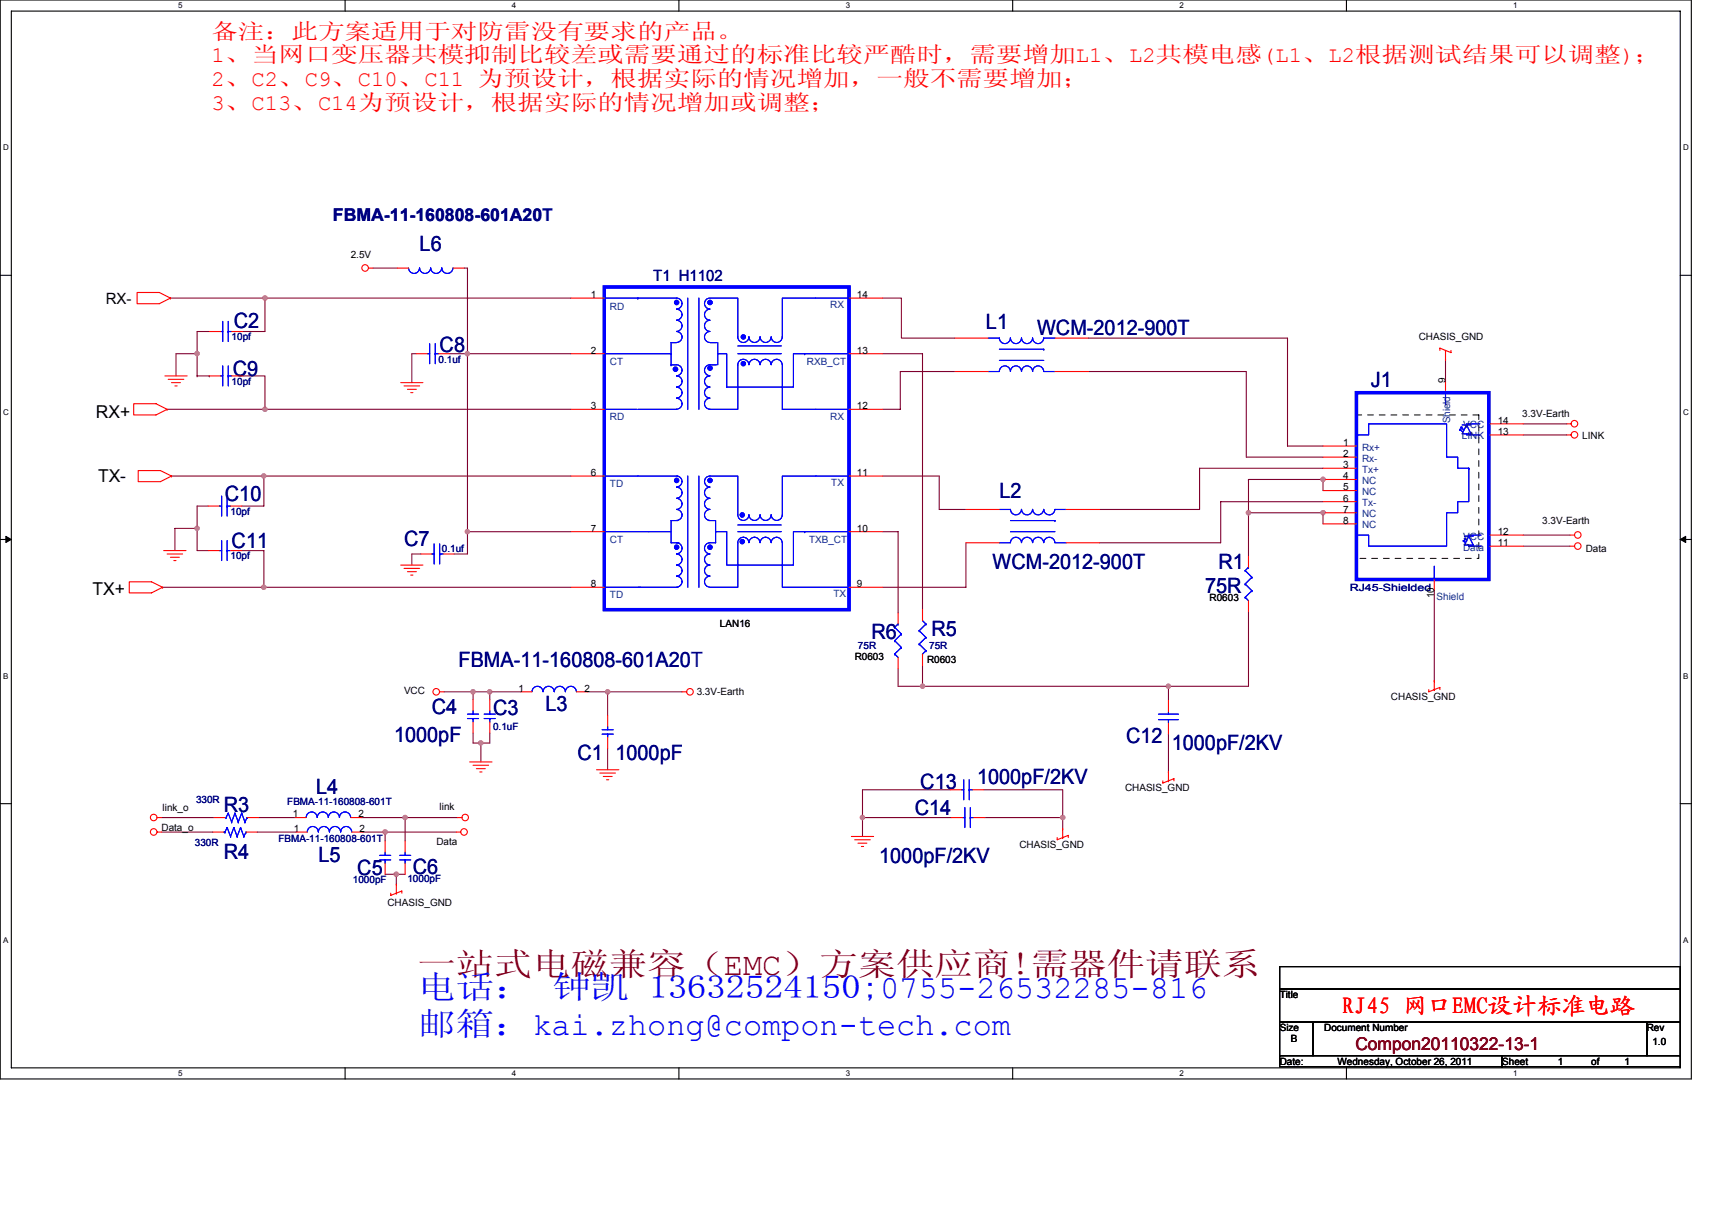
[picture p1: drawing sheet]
<svg xmlns="http://www.w3.org/2000/svg" width="297mm" height="210mm" viewBox="0 0 297 210" stroke-linecap="round" stroke-linejoin="round" font-family="sans-serif">
<path d="M0 0h293.5v187.2h-293.5zM2 1.9h289.5v183.4h-289.5z" fill="none" stroke="#000" stroke-width=".19"/>
<g fill="#fff">
<path d="M30.9 .2h.8v1.6h-.8z"/>
<path d="M30.9 185.5h.8v1.6h-.8z"/>
</g>
<path d="M59.9 0v1.9M59.9 185.3v1.9" fill="none" stroke="#000" stroke-width=".19"/>
<g fill="#fff">
<path d="M88.8 .2h.8v1.6h-.8z"/>
<path d="M88.8 185.5h.8v1.6h-.8z"/>
</g>
<path d="M117.8 0v1.9M117.8 185.3v1.9" fill="none" stroke="#000" stroke-width=".19"/>
<g fill="#fff">
<path d="M146.7 .2h.8v1.6h-.8z"/>
<path d="M146.7 185.5h.8v1.6h-.8z"/>
</g>
<path d="M175.7 0v1.9M175.7 185.3v1.9" fill="none" stroke="#000" stroke-width=".19"/>
<g fill="#fff">
<path d="M204.7 .2h.7v1.6h-.7z"/>
<path d="M204.7 185.5h.7v1.6h-.7z"/>
</g>
<path d="M233.6 0v1.9M233.6 185.3v1.9" fill="none" stroke="#000" stroke-width=".19"/>
<g fill="#fff">
<path d="M262.6 .2h.7v1.6h-.7z"/>
<path d="M262.6 185.5h.7v1.6h-.7z"/>
<path d="M.5 24.8h1v1.6h-1z"/>
<path d="M292 24.8h1v1.6h-1z"/>
<path d="M.5 70.7h1v1.5h-1z"/>
<path d="M292 70.7h1v1.5h-1z"/>
</g>
<path d="M0 47.8h2M291.5 47.8h2" fill="none" stroke="#000" stroke-width=".19"/>
<g fill="#fff">
<path d="M.5 116.5h.9v1.6h-.9z"/>
<path d="M292 116.5h.9v1.6h-.9z"/>
</g>
<path d="M0 93.6h2M291.5 93.6h2" fill="none" stroke="#000" stroke-width=".19"/>
<path d="M1 93.1l1 .5-1 .5zM291.5 93.6l1-.5v1z" fill="#000" stroke="#000" stroke-width=".17"/>
<g fill="#fff">
<path d="M.5 162.4h.9v1.5h-.9z"/>
<path d="M292 162.4h.9v1.5h-.9z"/>
</g>
<path d="M0 139.5h2M291.5 139.5h2M222 167.7h69.5v3.9h-69.5zM222 171.6h69.5v5.8h-69.5zM222 177.4h5.8v5.8h-5.8zM227.8 177.4h57.9v5.8h-57.9zM285.7 177.4h5.8v5.8h-5.8zM222 183.2h38.6v1.9h-38.6zM260.6 183.2h30.9v1.9h-30.9z" fill="none" stroke="#000" stroke-width=".19"/>
<g fill="none" stroke="#800040" stroke-width=".19">
<path d="M29.6 51.7h16.4M36.3 57.5h-2.1v3.9M46 51.7v5.8h-3.9M46 51.7h.1M46 51.7h53.1M64.7 46.5h4.3M80.5 46.5h.6v14.9M153.1 51.7h3.3v7h9.3M188.8 58.7h34.6v18.7h6.1M29 71h17M34.2 65.2h.1M34.2 61.4v3.8"/>
<path d="M34.2 65.2h2.1M34.2 61.4h-3.7v3.8M36.3 65.2h.1M42.1 65.2h3.9v5.8M46 71h.1M46 71h53.1M72.2 61.4h-.7v5M78 61.4h3.1M81.1 61.4v34.7h-2.3M81.1 61.4h.1M81.1 61.4h18M153.1 61.4h7v44.4"/>
<path d="M165.7 64.5h-9.5v6.5h-3.1M188.8 64.5h27.4v14.8h13.3M250.8 62.4v3.4M264.3 73.6h7.5M264.3 75.5h7.5M29.8 82.6h16M34.2 91.7h.1M34.2 91.7v3.8h1.9M34.2 91.7h-3.9v3.8M36.1 87.8h-1.9v3.9M41.9 95.5h3.9v6.4M45.8 82.6v5.2h-3.9"/>
<path d="M45.8 82.6h.1M45.8 82.6h53.3M73 96.1h-1.5v2M81.1 92.3h18M81.1 92.3h.1M153.1 92.3h2.7v14.1M153.1 82.6h9.9v5.8h4.6M167.6 94.2v7.7h-14.5M216.6 83.2v5.8M216.6 89h12.9v1.9M216.6 89h.1M216.6 89v7.5"/>
<path d="M216.6 83.2h.1M216.6 83.2h12.9M229.5 81.3h-21.4v7.1h-17.3M229.5 83v.2M229.5 87.1h-17.7v7.1h-21M229.5 83.2v1.9M264.3 94.8h8.1M264.3 92.9h8.1M28.2 101.9h17.6M45.8 101.9h.1M45.8 101.9h53.3M155.8 116v3.1h4.3"/>
<path d="M160.1 115.4v3.7M160.1 119.1h.1M202.7 119.1v2.5M202.7 119.1h.1M216.6 106.2v12.9h-56.5M248.9 102.5v15.6M77.1 120.1h5M82.1 127.2v1.7h1.3M82.1 120.1v1.3M82.1 120.1h.1M82.1 120.1h2.9M83.4 128.9h.1"/>
<path d="M83.4 128.9v3.3M85 120.1v1.3M85 120.1h5.4M85 127.2v1.7h-1.6M102 120.1h3.4M105.4 120.1h.1M105.4 120.1h13M105.4 129.9v3.7M105.4 120.1v4M164.9 137.1h-15.3v4.8M170.7 137.1h13.7v4.8M202.7 127.4v6.6"/>
<path d="M28 141.9h9.1M28 144.4h8.9M44.6 144.4h6.8M44.8 141.9h6.4M62.8 141.9h7.5M63 144.4h3.8M66.8 144.4v1.5M66.8 151.7h2M66.8 144.4h.1M66.8 144.4h12.4M68.8 151.7v1.8M68.8 151.7h.1"/>
<path d="M68.8 151.7h1.5M70.3 141.9v4M70.3 141.9h.1M70.3 141.9h9.1M149.6 141.9h.1M149.6 141.9h15.5M149.6 141.9v3.3M170.9 141.9h13.5M184.4 141.9h.1M184.4 141.9v1.9"/>
</g>
<g fill="#f0f" stroke="#f0f" stroke-width=".19">
<circle cx="184.4" cy="141.9" r=".38"/>
<circle cx="45.8" cy="82.6" r=".38"/>
<circle cx="85" cy="120.1" r=".38"/>
<circle cx="82.1" cy="120.1" r=".38"/>
<circle cx="34.2" cy="91.7" r=".38"/>
<circle cx="46" cy="51.7" r=".38"/>
<circle cx="149.6" cy="141.9" r=".38"/>
<circle cx="70.3" cy="141.9" r=".38"/>
<circle cx="68.8" cy="151.7" r=".38"/>
<circle cx="105.4" cy="120.1" r=".38"/>
<circle cx="229.6" cy="83.2" r=".38"/>
<circle cx="81.1" cy="92.3" r=".38"/>
<circle cx="45.8" cy="101.9" r=".38"/>
<circle cx="202.7" cy="119.1" r=".38"/>
<circle cx="83.4" cy="128.9" r=".38"/>
<circle cx="46" cy="71" r=".38"/>
<circle cx="216.6" cy="89" r=".38"/>
<circle cx="229.6" cy="89" r=".38"/>
<circle cx="66.8" cy="144.4" r=".38"/>
<circle cx="81.1" cy="61.4" r=".38"/>
<circle cx="160.1" cy="119.1" r=".38"/>
<circle cx="34.2" cy="61.4" r=".38"/>
</g>
<g fill="none" stroke="#f00" stroke-width=".19">
<path d="M23.8 50.8h3.8l2 .9-2 1h-3.8zM29.6 51.7h.1M36.3 57.5h2M40.2 57.5h1.9M63.9 46.5h.8M69 46.5h1.9M78.6 46.5h1.9M99.1 51.7h5.8M147.3 51.7h5.8M165.7 58.7h5.7M183 58.7h5.8M23.2 70.1h3.9l1.9 .9-1.9 1h-3.9z"/>
<path d="M28.6 65.2h3.9M29 71h.1M29.2 65.8h2.7M29.8 66.4h1.5M30.3 67h.4M36.3 65.2h2M40.2 65.2h1.9M69.5 66.4h3.9M70.1 67h2.7M70.7 67.6h1.5M71.3 68.1h.3M72.2 61.4h2"/>
<path d="M76.1 61.4h1.9M99.1 61.4h5.8M99.1 71h5.8M147.3 61.4h5.8M147.3 71h5.8M165.7 64.5h5.7M183 64.5h5.8M229.5 77.4h5.8M229.5 79.3h5.8M249.8 60.8v-.4l1 .4M250.8 60.8h.1M250.8 60.8l1 .4v-.4"/>
<path d="M250.8 62.4h.1M250.8 60.8v1.6M250.8 65.8v2M258.5 73.6h5.8M258.5 75.5h5.8M271.8 73.6h.8M271.8 75.5h.8M24 81.7h3.8l2 .9-2 1h-3.8zM28.4 95.5h3.9M29 96.1h2.7M29.6 96.7h1.5M29.8 82.6h.1"/>
<path d="M30.2 97.3h.3M36.1 95.5h2M36.1 87.8h2M40 95.5h1.9M40 87.8h1.9M69.5 98.1h3.9M70.1 98.6h2.7M70.7 99.2h1.5M71.3 99.8h.3M73 96.1h1.9M76.9 96.1h1.9M99.1 82.6h5.8"/>
<path d="M99.1 92.3h5.8M147.3 82.6h5.8M147.3 92.3h5.8M167.6 94.2h5.8M167.6 88.4h5.8M185 94.2h5.8M185 88.4h5.8M216.6 96.5v1.9M229.5 81.3h5.8M229.5 83.2h5.8M229.5 85.1h5.8M229.5 87.1h5.8"/>
<path d="M229.5 89h5.8M229.5 90.9h5.8M258.5 94.8h5.8M258.5 92.9h5.8M272.4 92.9h.8M272.4 94.8h.8M22.4 101h3.9l1.9 .9-1.9 1h-3.9zM28.2 101.9h.1M99.1 101.9h5.8M147.3 101.9h5.8M155.8 106.4v1.9M155.8 114.1v1.9"/>
<path d="M160.1 105.8v1.9M160.1 113.5v1.9M216.6 104.2v2M247.9 119.7v.4l1-.4M248.9 119.7h.1M248.9 119.7l.9-.4v.4M248.9 118.1h.1M248.9 118.1v1.6M248.9 100.6v1.9M76.3 120.1h.8M81.5 132.2h3.9M82.1 132.8h2.7"/>
<path d="M82.1 121.4v1.9M82.1 125.3v1.9M82.7 133.4h1.5M83.2 134h.4M85 121.4v1.9M85 125.3v1.9M90.4 120.1h1.9M100 120.1h2M103.5 133.6h3.9M104.1 134.2h2.7M104.7 134.7h1.5M105.2 135.3h.4"/>
<path d="M105.4 124.1v1.9M105.4 128v1.9M118.4 120.1h.7M164.9 137.1h1.9M168.8 137.1h1.9M201.8 135.5v.4l.9-.4M202.7 135.5h.1M202.7 135.5l1-.4v.4M202.7 134h.1M202.7 134v1.5M202.7 121.6v1.9M202.7 125.5v1.9"/>
<path d="M27.3 144.4h.7M27.3 141.9h.7M36.9 144.4h1.9M37.1 141.9h1.9M42.7 144.4h1.9M42.9 141.9h1.9M51.2 141.9h1.9M51.4 144.4h1.9M60.9 141.9h1.9M61 144.4h2M66.8 145.9v2M66.8 149.8v1.9"/>
<path d="M67.8 155v.4l1-.4M68.8 155h.1M68.8 155l.9-.4v.4M68.8 153.5h.1M68.8 153.5v1.5M70.3 145.9v2M70.3 149.8v1.9M79.2 144.4h.7M79.4 141.9h.8M147.7 145.2h3.9M148.3 145.7h2.7M148.9 146.3h1.5"/>
<path d="M149.5 146.9h.3M165.1 141.9h1.9M168.9 141.9h2M183.4 145.4v.3l1-.3M184.4 145.4h.1M184.4 145.4l1-.4v.4M184.4 143.8h.1M184.4 143.8v1.6"/>
<circle cx="63.3" cy="46.5" r=".57"/>
<circle cx="273.2" cy="73.5" r=".57"/>
<circle cx="273.2" cy="75.5" r=".57"/>
<circle cx="273.7" cy="94.8" r=".57"/>
<circle cx="273.7" cy="92.8" r=".57"/>
<circle cx="75.7" cy="120.1" r=".57"/>
<circle cx="119.7" cy="120.1" r=".57"/>
<circle cx="26.7" cy="144.4" r=".57"/>
<circle cx="26.7" cy="141.9" r=".57"/>
<circle cx="80.5" cy="144.4" r=".57"/>
<circle cx="80.7" cy="141.9" r=".57"/>
</g>
<path d="M235.3 72h21.3v24.9h-21.3z" fill="none" stroke="#000" stroke-width=".17" stroke-dasharray="1 1 1 1 1 1 1 1"/>
<g fill="none" stroke="#00f" stroke-width=".19">
<path d="M38.3 57.5h.3M38.6 55.8v3.5M39.6 55.8v3.5M39.6 57.5h.1M39.6 57.5h.6M70.9 46.5a.95 .95 0 0 0 .9 1 .95 .95 0 0 0 1-1M72.8 46.5a.95 .95 0 0 0 1 1 .95 .95 0 0 0 .9-1M74.5 59.6v3.5M74.7 46.5a.95 .95 0 0 0 1 1 .95 .95 0 0 0 .9-1 .97 .97 0 0 0 1 1 .97 .97 0 0 0 1-1M75.5 59.6v3.5M104.9 51.7h5.8M110.7 51.7h.1"/>
<path d="M110.7 51.7h6.7M117.4 51.7a.95 .95 0 0 1 .9 1 .95 .95 0 0 1-.9 .9 .96 .96 0 0 1 .9 1 .96 .96 0 0 1-.9 1 .97 .97 0 0 1 .9 .9 .97 .97 0 0 1-.9 1 .96 .96 0 0 1 .9 1 .96 .96 0 0 1-.9 .9M117.4 59.5h-1v3.8M119.3 51.7v19.3M121.3 51.7v19.3M123.2 51.7a.95 .95 0 0 0-1 1 .95 .95 0 0 0 1 .9 .96 .96 0 0 0-1 1 .96 .96 0 0 0 1 1 .97 .97 0 0 0-1 .9 .97 .97 0 0 0 1 1 .96 .96 0 0 0-1 1 .96 .96 0 0 0 1 .9M123.2 59.5h1.2M123.2 51.7h4.8v6.8a.96 .96 0 0 0 1 .9 .96 .96 0 0 0 .9-.9 .96 .96 0 0 0 1 .9 .96 .96 0 0 0 1-.9M124.5 59.5v3.8M131.9 58.5a.95 .95 0 0 0 .9 .9 .95 .95 0 0 0 1-.9M147.1 51.7h-11.4v6.8a.95 .95 0 0 1-.9 .9 .95 .95 0 0 1-1-.9M147.1 51.7h.1"/>
<path d="M171.4 58.7h2M173.4 58.7a.95 .95 0 0 0 .9 .9 .95 .95 0 0 0 1-.9M175.3 58.7a.96 .96 0 0 0 1 .9 .96 .96 0 0 0 .9-.9 .95 .95 0 0 0 1 .9 .95 .95 0 0 0 1-.9M179.2 58.7a.95 .95 0 0 0 .9 .9 .95 .95 0 0 0 1-.9M181.1 58.7h1.9M38.3 65.2h.3M38.6 63.5v3.5M39.6 63.5v3.5M39.6 65.2h.1M39.6 65.2h.6M74.2 61.4h.3M75.5 61.4h.1"/>
<path d="M75.5 61.4h.6M104.9 71h5.5M110.7 71h6.7M116.4 61.4h.1M116.4 61.4h-11.5M116.4 63.3h.1M116.4 63.3h1M117.4 63.3a.95 .95 0 0 1 .9 1 .95 .95 0 0 1-.9 .9M117.4 65.2a.96 .96 0 0 1 .9 1 .96 .96 0 0 1-.9 1M117.4 67.2a.95 .95 0 0 1 .9 .9 .95 .95 0 0 1-.9 1 .96 .96 0 0 1 .9 1 .96 .96 0 0 1-.9 .9M123.2 63.3a.95 .95 0 0 0-1 1 .95 .95 0 0 0 1 .9M123.2 65.2a.96 .96 0 0 0-1 1 .96 .96 0 0 0 1 1"/>
<path d="M123.2 67.2a.95 .95 0 0 0-1 .9 .95 .95 0 0 0 1 1 .96 .96 0 0 0-1 1 .96 .96 0 0 0 1 .9M123.2 63.3h1.2M124.5 61.4h1.6v5.8h11.6v-5.8h1.9M128 60h7.5M128 61.4h7.5M128 63.3a.96 .96 0 0 1 1-.9 .96 .96 0 0 1 .9 .9 .96 .96 0 0 1 1-.9 .96 .96 0 0 1 1 .9M128 63.3v7.7h-4.8M131.9 63.3a.95 .95 0 0 1 .9-.9 .95 .95 0 0 1 1 .9M133.8 63.3a.95 .95 0 0 1 1-.9 .95 .95 0 0 1 .9 .9M135.7 63.3v7.7h11.6M139.6 61.4h7.7M139.6 61.4h.1"/>
<path d="M173.4 62.5h7.7M173.4 60.6h7.7M175.3 64.5a.95 .95 0 0 0-1-1 .95 .95 0 0 0-.9 1h-2M175.3 64.5a.96 .96 0 0 1 1-1 .96 .96 0 0 1 .9 1 .95 .95 0 0 1 1-1 .95 .95 0 0 1 1 1M179.2 64.5a.95 .95 0 0 1 .9-1 .95 .95 0 0 1 1 1h1.9M181.1 60.6h.1M235.5 75.5h2v-1.9h13.5v5.7h1.9v2h1.9M250.8 67.9h.1M250.8 67.9v2.4M253.3 74.3h.1M253.3 74.5h.1M253.3 74.5l.4 .4"/>
<path d="M253.5 74.5h-.2v.2M253.5 74.1l.4 .4M253.7 73.7h1.5M253.7 74.1h-.2v.2M253.9 74.5h.1M254.5 73.7l.7 1.6h-1.5zM254.5 75.3v.2h2.3M256.8 73.6h-2.3v.1M38.1 95.5h.4M38.1 87.8h.4M38.5 93.8v3.5M38.5 86.1v3.5"/>
<path d="M39.4 93.8v3.5M39.4 95.5h.1M39.4 86.1v3.5M39.4 87.8h.1M39.4 95.5h.6M39.4 87.8h.6M74.9 96.1h.4M75.3 94.4v3.5M76.3 94.4v3.5M76.3 96.1h.1M76.3 96.1h.6M116.4 92.3h-11.5"/>
<path d="M117.4 82.6a.95 .95 0 0 1 .9 1 .95 .95 0 0 1-.9 .9 .97 .97 0 0 1 .9 1 .97 .97 0 0 1-.9 1M117.4 86.5a.95 .95 0 0 1 .9 .9 .95 .95 0 0 1-.9 1 .96 .96 0 0 1 .9 1 .96 .96 0 0 1-.9 .9M117.4 94.2a.96 .96 0 0 1 .9 1 .96 .96 0 0 1-.9 .9 .96 .96 0 0 1 .9 1 .96 .96 0 0 1-.9 .9M117.4 98.1a.95 .95 0 0 1 .9 .9 .95 .95 0 0 1-.9 1 .96 .96 0 0 1 .9 .9 .96 .96 0 0 1-.9 1M117.6 90.3h-1.2v3.9h1.4M117.6 82.6h-12.7M119.3 82.6v19.3M121.3 82.6v19.3M123 90.3h1.2v3.9h-1M123.2 82.6a.95 .95 0 0 0-1 1 .95 .95 0 0 0 1 .9 .97 .97 0 0 0-1 1 .97 .97 0 0 0 1 1M123.2 86.5a.95 .95 0 0 0-1 .9 .95 .95 0 0 0 1 1 .96 .96 0 0 0-1 1 .96 .96 0 0 0 1 .9M123.2 94.2a.96 .96 0 0 0-1 1 .96 .96 0 0 0 1 .9 .96 .96 0 0 0-1 1 .96 .96 0 0 0 1 .9"/>
<path d="M123.2 98.1a.95 .95 0 0 0-1 .9 .95 .95 0 0 0 1 1 .96 .96 0 0 0-1 .9 .96 .96 0 0 0 1 1M123.2 82.6h4.8v6.7a.96 .96 0 0 0 1 1 .96 .96 0 0 0 .9-1 .96 .96 0 0 0 1 1 .96 .96 0 0 0 1-1M124.2 92.3h.1M124.2 92.3h1.9v5.8h11.6v-5.8h1.9M128 91.1h7.5M128 92.3h7.5M128 94.2a.97 .97 0 0 1 1-1 .97 .97 0 0 1 1 1 .95 .95 0 0 1 .9-1 .95 .95 0 0 1 1 1M128 94.2v7.7h-4.8M131.9 89.3a.95 .95 0 0 0 .9 1 .95 .95 0 0 0 1-1M131.9 94.2a.95 .95 0 0 1 .9-1 .95 .95 0 0 1 1 1M133.8 94.2a.95 .95 0 0 1 1-1 .95 .95 0 0 1 .9 1M135.7 94.2v7.7h11.6"/>
<path d="M139.6 92.3h7.7M139.6 92.3h.1M147.3 82.6h-11.6v6.7a.95 .95 0 0 1-.9 1 .95 .95 0 0 1-1-1M173.4 94.2h1.9M175.3 94.2a.96 .96 0 0 1 1-1 .96 .96 0 0 1 .9 1 .95 .95 0 0 1 1-1 .95 .95 0 0 1 1 1M175.3 92.3h7.7M175.3 90.3h7.7M179.2 88.4a.96 .96 0 0 1-1 .9 .96 .96 0 0 1-1-.9 .95 .95 0 0 1-.9 .9 .95 .95 0 0 1-1-.9h-1.9M179.2 88.4a.95 .95 0 0 0 .9 .9 .95 .95 0 0 0 1-.9 .97 .97 0 0 0 1 .9 .97 .97 0 0 0 .9-.9M179.2 94.2a.95 .95 0 0 1 .9-1 .95 .95 0 0 1 1 1 .97 .97 0 0 1 1-1 .97 .97 0 0 1 .9 1M183 94.2h2M183 88.4h2"/>
<path d="M183 90.3h.1M216 99h.1M216 99l1.2 1.2M216.6 98.4h.1M216.6 98.4l-.6 .6M248.9 98.3v2.3M253.9 93.8v.2M253.9 93.8h.2M253.9 93.8l.4 .4M254.1 93h1.5M254.1 93.4l.4 .4M254.3 93.4h-.2v.2"/>
<path d="M254.3 94.2h.1M254.5 93.8h.1M254.8 93l.8 1.6h-1.5zM254.8 94.6v.2h2.2M254.8 81.3v5.8h-1.9v1.9h-1.9v5.8h-13.5v-1.9h-2M254.8 81.3h.1M257 92.9h-2.2v.1M105 101.9h6.2M110.7 101.9h6.9M155.2 113.5h.1M155.2 111.2h.1M155.2 108.9h.1"/>
<path d="M155.2 113.5l.6 .6M155.2 111.2l1.2 1.2M155.2 108.9l1.2 1.1M155.8 108.3h.1M155.8 108.3l-.6 .6M156.4 112.4h.1M156.4 110h.1M156.4 112.4l-1.2 1.1M156.4 110l-1.2 1.2M159.5 109.5h.1M159.5 111.8h.1M159.5 109.5l1.2 1.1"/>
<path d="M159.5 111.8l1.2 1.1M160.1 113.5h.1M160.1 107.7l.6 .6M160.7 108.3h.1M160.7 110.6h.1M160.7 112.9h.1M160.7 108.3l-1.2 1.2M160.7 110.6l-1.2 1.2M160.7 112.9l-.6 .6M216 103.7h.1M216 101.3h.1M216 103.7l.6 .5"/>
<path d="M216 101.3l1.2 1.2M217.2 102.5h.1M217.2 100.2h.1M217.2 102.5l-1.2 1.2M217.2 100.2l-1.2 1.1M81.1 124.7h1.9M81.1 123.9h1.9M82.1 123.3v.6M82.1 124.7h.1M82.1 124.7v.6M84 124.7h1.9M84 123.9h1.9"/>
<path d="M85 123.3v.6M85 124.7h.1M85 124.7v.6M92.3 120a.96 .96 0 0 1 1-.9 .96 .96 0 0 1 .9 .9 .96 .96 0 0 1 1-.9 .96 .96 0 0 1 1 .9 .96 .96 0 0 1 .9-.9 .96 .96 0 0 1 1 .9M98.1 120a.95 .95 0 0 1 1-.9 .95 .95 0 0 1 .9 .9M104.5 127.4h1.9M104.5 126.6h1.9M105.4 126v.6M105.4 127.4h.1M105.4 127.4v.6M166.8 137.1h.4M167.2 135.3v3.5"/>
<path d="M168.2 135.3v3.5M168.2 137.1h.1M168.2 137.1h.6M201 124.9h3.5M201 123.9h3.5M202.7 123.5v.4M202.7 124.9h.1M202.7 124.9v.6M38.8 144.4h.2M39 144.4h.1M39 141.9h.2M39.2 141.9h.1"/>
<path d="M39.4 143.6h.1M39.4 143.6l-.4 .8M39.4 143.6l.6 1.6M39.6 141.1h.1M39.6 141.1l-.4 .8M39.6 141.1l.6 1.5M40 145.2h.1M40.2 142.6h.1M40.6 143.6h.1M40.6 143.6l-.6 1.6M40.6 143.6l.5 1.6M40.8 141.1h.1"/>
<path d="M40.8 141.1l-.6 1.5M40.8 141.1l.5 1.5M41.1 145.2h.1M41.3 142.6h.1M41.7 143.6h.1M41.7 143.6l-.6 1.6M41.7 143.6l.6 1.6M41.9 141.1h.1M41.9 141.1l-.6 1.5M41.9 141.1l.6 1.5M42.3 145.2h.1M42.5 142.6h.1"/>
<path d="M42.7 144.4h.1M42.7 144.4l-.4 .8M42.9 141.9h.1M42.9 141.9l-.4 .7M53.1 141.9a.96 .96 0 0 1 1-1 .96 .96 0 0 1 1 1 .95 .95 0 0 1 .9-1 .95 .95 0 0 1 1 1M53.3 144.4a.95 .95 0 0 1 1-1 .95 .95 0 0 1 .9 1M55.2 144.4a.95 .95 0 0 1 1-1 .95 .95 0 0 1 .9 1M57 141.9a.95 .95 0 0 1 .9-1 .95 .95 0 0 1 1 1M57.2 144.4a.96 .96 0 0 1 .9-1 .96 .96 0 0 1 1 1M58.9 141.9a.96 .96 0 0 1 1-1 .96 .96 0 0 1 .9 1M59.1 144.4a.95 .95 0 0 1 1-1 .95 .95 0 0 1 .9 1M65.9 149.2h1.9"/>
<path d="M65.9 148.4h1.9M66.8 147.9v.5M66.8 149.2h.1M66.8 149.2v.6M69.3 149.2h2M69.3 148.4h2M70.3 147.9v.5M70.3 149.2h.1M70.3 149.2v.6M167 141.9h.4M167.4 140.1v3.5M168.4 140.1v3.5"/>
<path d="M168.4 141.9h.1M168.4 141.9h.5"/>
</g>
<g fill="#00f" stroke="#00f" stroke-width=".19">
<circle cx="117.4" cy="52.5" r=".38"/>
<circle cx="117.2" cy="64.1" r=".38"/>
<circle cx="123.2" cy="52.5" r=".38"/>
<circle cx="123.2" cy="63.9" r=".38"/>
<circle cx="129" cy="58.5" r=".38"/>
<circle cx="129" cy="63.1" r=".38"/>
<circle cx="117.4" cy="83.4" r=".38"/>
<circle cx="117.4" cy="95" r=".38"/>
<circle cx="123.2" cy="95" r=".38"/>
<circle cx="123.2" cy="83.4" r=".38"/>
<circle cx="128.8" cy="89.4" r=".38"/>
<circle cx="128.8" cy="94" r=".38"/>
</g>
<path d="M104.9 49.8h42.4v56h-42.4zM235.3 68.1h23v32.5h-23z" fill="none" stroke="#00f" stroke-width=".57"/>
<text font-size="5.6" fill="#800000" x="72.4" y="169.2">一站式电磁兼容（EMC）方案供应商!需器件请联系</text>
<g font-size="5.6" fill="#00f">
<text x="72.4" y="173.2">电话： 钟凯 13632524150;0755-26532285-816</text>
<text x="72.4" y="179.6">邮箱：kai.zhong@compon-tech.com</text>
</g>
<text font-size="4" fill="#f00" x="232.9" y="176">RJ45 网口EMC设计标准电路</text>
<g font-size="3.9" fill="#f00">
<text x="36.7" y="6.7">备注：此方案适用于对防雷没有要求的产品。</text>
<text x="36.7" y="10.8">1、当网口变压器共模抑制比较差或需要通过的标准比较严酷时，需要增加L1、L2共模电感(L1、L2根据测试结果可以调整)；</text>
<text x="36.7" y="14.9">2、C2、C9、C10、C11 为预设计，根据实际的情况增加，一般不需要增加；</text>
<text x="36.7" y="19">3、C13、C14为预设计，根据实际的情况增加或调整；</text>
</g>
<g font-size="3.7" fill="#000080">
<text x="72.8" y="43.6">L6</text>
<text x="40.6" y="56.9">C2</text>
<text x="171.1" y="57.1">L1</text>
<text x="180" y="58.1">WCM-2012-900T</text>
<text x="40.4" y="65.2">C9</text>
<text x="76.3" y="61">C8</text>
<text x="237.9" y="67.2">J1</text>
<text x="39" y="86.9">C10</text>
<text x="173.4" y="86.5">L2</text>
<text x="40.2" y="95.2">C11</text>
<text x="70.1" y="94.8">C7</text>
<text x="172.2" y="98.8">WCM-2012-900T</text>
<text x="211.4" y="98.8">R1</text>
<text x="209.1" y="102.9">75R</text>
<text x="151.2" y="110.8">R6</text>
<text x="161.6" y="110.4">R5</text>
<text x="79.6" y="115.8">FBMA-11-160808-601A20T</text>
<text x="79.6" y="115.8">FBMA-11-160808-601A20</text>
<text x="74.9" y="123.9">C4</text>
<text x="85.6" y="124.1">C3</text>
<text x="94.6" y="123.3">L3</text>
<text x="68.4" y="128.8">1000pF</text>
<text x="100.2" y="131.8">C1 1000pF</text>
<text x="195.4" y="128.9">C12</text>
<text x="203.3" y="130.1">1000pF/2KV</text>
<text x="54.9" y="137.8">L4</text>
<text x="159.7" y="136.9">C13</text>
<text x="169.5" y="136.1">1000pF/2KV</text>
<text x="38.8" y="140.9">R3</text>
<text x="158.7" y="141.5">C14</text>
<text x="38.8" y="149">R4</text>
<text x="55.2" y="149.6">L5</text>
<text x="152.5" y="149.8">1000pF/2KV</text>
<text x="62" y="151.9">C5</text>
<text x="71.6" y="151.7">C6</text>
</g>
<g font-size="3.1" fill="#000080">
<text x="57.8" y="38.4">FBMA-11-160808-601A20T</text>
<text x="57.8" y="38.4">FBMA-11-160808-601A20</text>
</g>
<g font-size="3.1">
<text x="16.6" y="72.6">RX+</text>
<text x="17" y="83.6">TX-</text>
<text x="16.1" y="103.3">TX+</text>
</g>
<text font-size="3.1" fill="#800000" x="235.2" y="182.3">Compon20110322-13-1</text>
<text font-size="2.7" x="18.4" y="52.8">RX-</text>
<text font-size="2.7" fill="#000080" x="113.3" y="48.7">T1 H1102</text>
<g font-size="1.7">
<text x="60.9" y="44.8">2.5V</text>
<text x="102.5" y="51.7">1</text>
<text x="148.7" y="51.7">14</text>
<text x="246.2" y="59.1">CHASIS_GND</text>
<text x="102.5" y="61.4">2</text>
<text x="148.7" y="61.4">13</text>
<text x="102.5" y="71">3</text>
<text x="148.7" y="71">12</text>
<text x="250.8" y="66.4" transform="rotate(-90 250.8 66.4)">9</text>
<text x="233" y="77.4">1</text>
<text x="259.9" y="73.5">14</text>
<text x="259.9" y="75.5">13</text>
<text x="264.1" y="72.4">3.3V-Earth</text>
<text x="274.5" y="76.2">LINK</text>
<text x="102.5" y="82.6">6</text>
<text x="148.7" y="82.6">11</text>
<text x="233" y="79.3">2</text>
<text x="233" y="81.2">3</text>
<text x="233" y="83.2">4</text>
<text x="233" y="85.1">5</text>
<text x="233" y="87">6</text>
<text x="233" y="89">7</text>
<text x="102.5" y="92.2">7</text>
<text x="148.7" y="92.2">10</text>
<text x="233" y="90.9">8</text>
<text x="259.9" y="94.8">11</text>
<text x="259.9" y="92.8">12</text>
<text x="267.6" y="90.9">3.3V-Earth</text>
<text x="275.1" y="95.7">Data</text>
<text x="102.5" y="101.9">8</text>
<text x="148.7" y="101.9">9</text>
<text x="209.9" y="104.2">R0603</text>
<text x="248.8" y="103.8" transform="rotate(-90 248.8 103.8)">10</text>
<text x="124.9" y="108.9">LAN16</text>
<text x="148.3" y="114.5">R0603</text>
<text x="160.8" y="115">R0603</text>
<text x="70.1" y="120.5">VCC</text>
<text x="90" y="120">1</text>
<text x="101.4" y="120">2</text>
<text x="120.9" y="120.6">3.3V-Earth</text>
<text x="241.3" y="121.4">CHASIS_GND</text>
<text x="195.2" y="137.2">CHASIS_GND</text>
<text x="28.2" y="140.7">link_o</text>
<text x="50.8" y="141.9">1</text>
<text x="62.2" y="141.9">2</text>
<text x="76.3" y="140.5">link</text>
<text x="28" y="144.2">Data_o</text>
<text x="51" y="144.4">1</text>
<text x="62.4" y="144.4">2</text>
<text x="75.7" y="146.7">Data</text>
<text x="176.9" y="147.1">CHASIS_GND</text>
<text x="67.2" y="157.1">CHASIS_GND</text>
<text x="222" y="173.1">Title</text>
<text x="222" y="178.9">Size</text>
<text x="229.8" y="178.9">Document Number</text>
<text x="285.7" y="178.9">Rev</text>
<text x="222" y="184.7">Date:</text>
<text x="224" y="180.9">B</text>
<text x="232.1" y="184.7">Wednesday, October 26, 2011</text>
<text x="260.6" y="184.7">Sheet</text>
<text x="270.3" y="184.7">1</text>
<text x="276.1" y="184.7">of</text>
<text x="281.9" y="184.7">1</text>
<text x="286.7" y="181.3">1.0</text>
</g>
<g font-size="1.7" fill="#004080">
<text x="105.8" y="53.8">RD</text>
<text x="144" y="53.5">RX</text>
<text x="105.8" y="63.3">CT</text>
<text x="140" y="63.3">RXB_CT</text>
<text x="105.8" y="73">RD</text>
<text x="144" y="73">RX</text>
<text x="251.6" y="73.5" transform="rotate(-90 251.6 73.5)">Shield</text>
<text x="253.7" y="76.3">LINK</text>
<text x="253.9" y="74.3">VCC</text>
<text x="236.3" y="78.2">Rx+</text>
<text x="236.3" y="80.1">Rx-</text>
<text x="236.3" y="82">Tx+</text>
<text x="236.3" y="84">NC</text>
<text x="105.8" y="84.5">TD</text>
<text x="144.2" y="84.3">TX</text>
<text x="236.3" y="85.9">NC</text>
<text x="236.3" y="87.8">Tx-</text>
<text x="236.3" y="89.8">NC</text>
<text x="105.8" y="94.2">CT</text>
<text x="140.4" y="94.2">TXB_CT</text>
<text x="236.3" y="91.7">NC</text>
<text x="253.8" y="95.6">Data</text>
<text x="253.9" y="93.6">VCC</text>
<text x="105.8" y="103.8">TD</text>
<text x="144.6" y="103.7">TX</text>
<text x="249.3" y="104.1">Shield</text>
</g>
<g font-size="1.7" fill="#000080">
<text x="40.2" y="59.1">10pf</text>
<text x="76.1" y="62.9">0.1uf</text>
<text x="40.2" y="66.8">10pf</text>
<text x="40" y="89.4">10pf</text>
<text x="76.7" y="95.7">0.1uf</text>
<text x="40" y="97.1">10pf</text>
<text x="234.2" y="102.5">RJ45-Shielded</text>
<text x="148.9" y="112.5">75R</text>
<text x="161.2" y="112.5">75R</text>
<text x="85.6" y="126.6">0.1uF</text>
<text x="34" y="139.4">330R</text>
<text x="49.8" y="139.8">FBMA-11-160808-601T</text>
<text x="33.8" y="146.9">330R</text>
<text x="48.3" y="146.1">FBMA-11-160808-601T</text>
<text x="61.2" y="153.3">1000pF</text>
<text x="70.7" y="153.1">1000pF</text>
</g>
<g font-size="1.4">
<text x="30.9" y="1.5">5</text>
<text x="88.8" y="1.5">4</text>
<text x="146.7" y="1.5">3</text>
<text x="204.7" y="1.5">2</text>
<text x="262.6" y="1.5">1</text>
<text x=".5" y="26.1">D</text>
<text x="292" y="26.1">D</text>
<text x=".5" y="71.9">C</text>
<text x="292" y="71.9">C</text>
<text x=".5" y="117.8">B</text>
<text x="292" y="117.8">B</text>
<text x=".5" y="163.6">A</text>
<text x="292" y="163.6">A</text>
<text x="30.9" y="186.8">5</text>
<text x="88.8" y="186.8">4</text>
<text x="146.7" y="186.8">3</text>
<text x="204.7" y="186.8">2</text>
<text x="262.6" y="186.8">1</text>
</g>
</svg>
